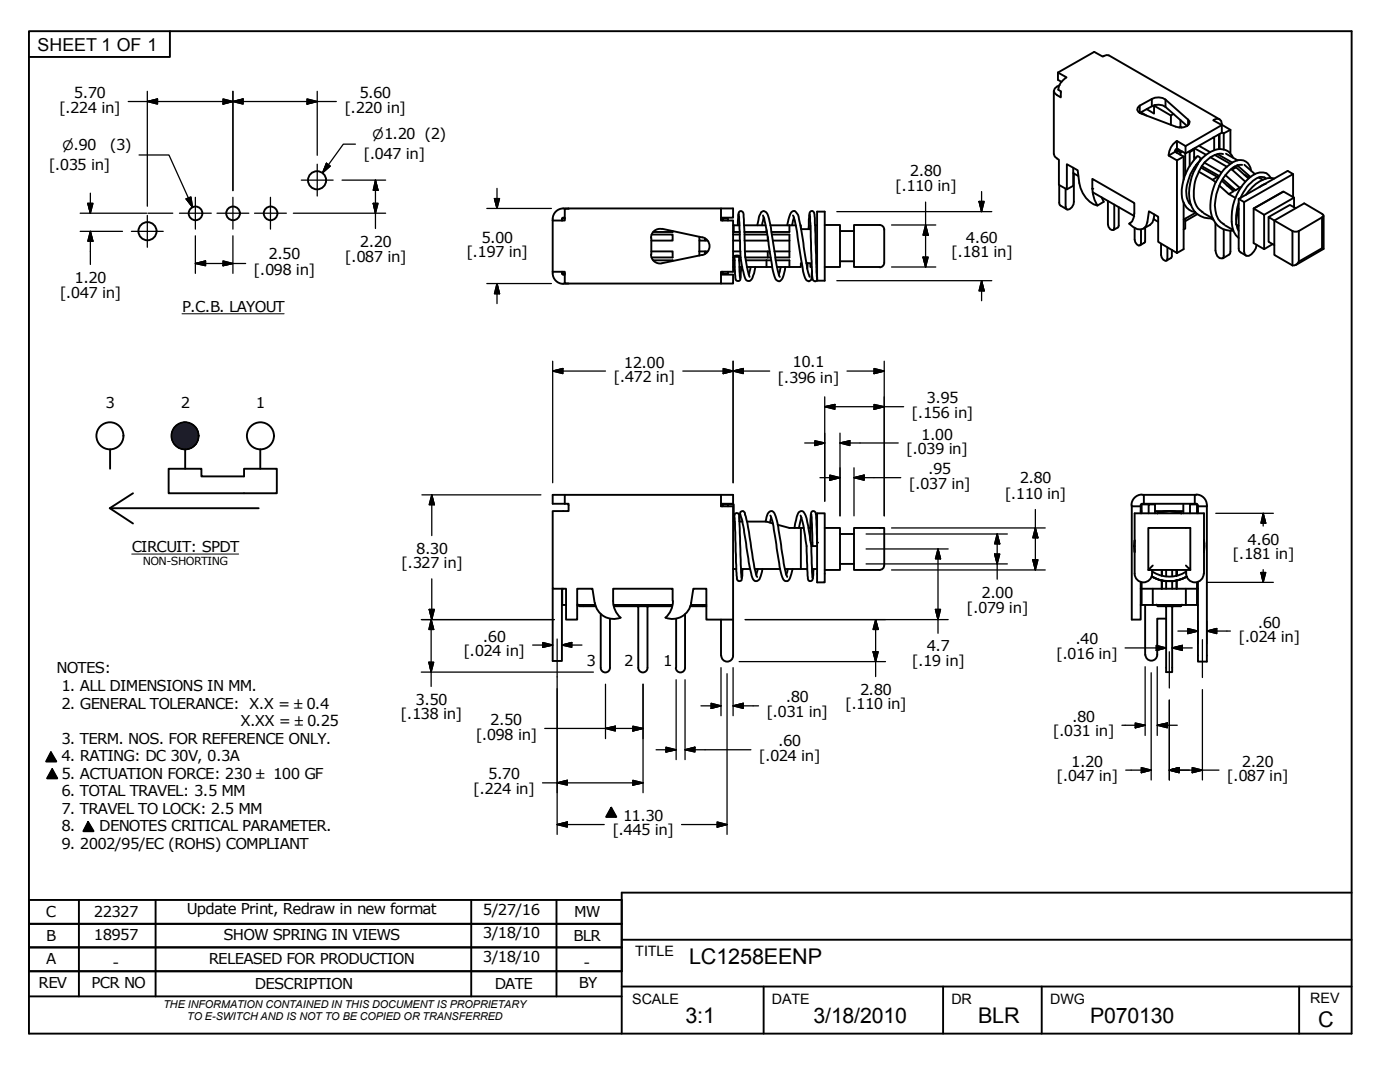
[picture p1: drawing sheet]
<svg xmlns="http://www.w3.org/2000/svg" width="279mm" height="216mm" viewBox="0 0 279 216" stroke-linecap="round" stroke-linejoin="round" font-family="sans-serif">
<!-- layer: Visible Edges(ANSI) -->
<g fill="none" stroke="#000" stroke-width=".38">
<path d="M211.1 14.5l1.8 .9-.2 .2M211.1 14.5v1.4l.7 .4M211.5 17a1.11 1.11 0 0 0-1 1.6l1.2 .8v-.9M220.3 11.2l-.2 .1-1.7-.9-7.3 4.1M210.3 30.7l.2 .5 .8 .7v5l1.6 .9v-5l2.2 1.2a8 8 0 0 0 2.4 6.3l.7 .5 .8 .2a8.4 8.4 0 0 1-1-5.3l8.4 4.8-.1 2.9-.4 .8-.5 .4 .7 .7a1.65 1.65 0 0 0 1.8 .4 1.65 1.65 0 0 0 1.1-1.4l.3-2.1 1.8 1v5.1l3.8 2.2M211.4 36.9v3.5l.2 .6M214.2 34.5l1 .6M214.2 33.5v3.6M214.3 34.6v5.7a1.56 1.56 0 0 1-1.3 1.5l-.2-.1-.1-.5M218.1 38.4l8.3 4.7M219.8 39.4l.5 .9M227.1 21.5a7.3 7.3 0 0 1 4.2-2.1l.7 .2 .6 .3 4.8 4.4a1.58 1.58 0 0 1-2 1.2l-7.6-2.8-.6-.3-.3-.5z"/>
<path d="M227.5 22.5l2.4-1.3a2.64 2.64 0 0 1 2.7 .1l4.3 3.8M227.7 22.4l1.1 .7M228.9 21.8l1.4 .9v-1.6l3.4 2v1.8M230.6 21l-.3 .1M233.2 31.1l1.7 .9 1.3-.8M234.2 22.7l-.5 .4M234.5 30.3l1.7 .9M234.7 28.3l.2-.2 1.7 1M234.8 30v.5M234.9 28.1v1.6M234.9 32v18.5M235.2 29.8l-.4 .2 .8 .4 .4-.2"/>
<path d="M235.3 25.4l.3-.1 .2 .2M235.6 23.9v1.4M235.6 30.4v.5M236.2 31.2v4.7M236.5 30.5v4.4M236.6 30.6l-1.7-.9-.3 .2-.1 .4-1.3 .8v-.2M236.6 29.1v1.5M237.2 30.3l.2 .1M237.4 30.4v2.7M238.1 29.7l.2 .1v2.1M238.1 33.8a7.5 7.5 0 0 0-1.1 6l.3 .7 .4 .5M238.2 33.7l.2 .1"/>
<path d="M238.3 33.5l1.3-1.7a.78 .78 0 0 0-.6-.6 9.8 9.8 0 0 0-2.9 9 2.97 2.97 0 0 0 2.4 2.1M238.3 29.8l-.9 .6M238.3 31.3l.3 .2M238.4 29.6l2.3 1.3M238.7 32.9l.2 .1M239 32.6l.1 .1M239.2 34.2l2.8 1.7M239.3 29.1l2.2 1.3M239.5 31.9v.1M239.7 33.5l3.3 1.8M239.8 33.1l3.5 2M240.3 32.4l3.5 2"/>
<path d="M241.6 31.4l3.3 1.9M242 35.9l.6 .5M242.1 27.4l.2 .2v2.4M242.3 23.9l-.2 .1 1.7 1M242.4 30.9l3.2 1.8M243 35.3l-1 .6M243 35.3l.1 .2M243 30.7l2.9 1.7M243.1 26.9l.2 .1v2.8M243.3 37l1.9 1.7M243.4 26.7v3M243.8 24.8v.1l1.8 1"/>
<path d="M243.8 36.1l2.4 2.1-1 .5M243.8 26.4l.4 .2M243.8 25v1.5l-7.2 4.1M243.8 24.9v.1M243.8 25l-7.2 4.1M244 35.8l2.6 2.2M244.1 30.7a4.1 4.1 0 0 0-3.6 1.6M244.2 26.6v3.2M244.5 34.9l2.9 2.6M244.7 30.7l2.3 1.3M244.8 37l1.8 1M245.2 38.7l1.4 .8"/>
<path d="M245.6 25.9l-1.4 .7M245.6 25.9v4.6M245.7 33.8l2.8 2.5M246.1 31.4a2.9 2.9 0 0 0-4.5-1.1l-1.8 1.3M246.4 33.2l.3 .2-.8 .4M246.7 33.4l2.5 2.2M246.9 33h.1M247 33l2.6 2.3M247.1 33h-.1M247.2 39.7v9.9l.1 .4 .3 .4M247.2 39.7l1.1 .6v9.9l.1 .5 .3 .4a2.15 2.15 0 0 0 2.1-2.3M247.4 37.5l-.8 .5"/>
<path d="M247.6 39.4v.1M247.8 37.3l-.4 .2M248.3 32.9l2.1 1.8M248.3 34.9l1.1 .5M251.2 35.4l.8 .5M252.5 36.7l-1.2 .6M254.3 35.6a4.8 4.8 0 0 0-4.4 1.7l-1.3 1.6M256.1 38.2l-5.8 3.4M258.1 39.3v-4.6l-1.1-.6-9.8 5.6M258.1 34.7l-9.8 5.6M258.3 39.4v2M110.3 54.5a2.13 2.13 0 0 0 2.1 2.1"/>
<path d="M110.3 44h2.4v-2.3l.8-.1h30.4v2.4h2.4v10.2h-2.4v2.4h-31.2v-2.4h-2.4M112.1 54.5l.2 .3h.4M112.1 54.2v.3M112.2 54.2v.4h.5M112.4 56.6h1.1M112.7 43.6h-.5v.4M112.7 43.4l-.5 .2-.1 .4M113.5 41.6a2.69 2.69 0 0 0-2.9 1l-.3 1.1v10.8M129.9 50.8a1.81 1.81 0 0 0 2.2 1.7M130 50.2h4.2v1.2h-4.2M130 47.4v3.4M130 46.8h4.2v1.2h-4.2"/>
<path d="M130.4 51.9h3.8v.2M132.1 45.7a1.81 1.81 0 0 0-2.2 1.8M132.1 45.7l8.1 1.6a1.81 1.81 0 0 1 1.4 1.8 1.81 1.81 0 0 1-1.4 1.8M134.2 46.1v.2h-3.8M139.6 47.2v.8h1.1v-.4M139.6 50.2h1.1v.5M139.6 48v3M140.1 50.9l-8 1.6M140.7 50.2h.5M140.7 48h.5M143.9 43.6h.5M143.9 41.6h2.4v1.8h-2.4"/>
<path d="M143.9 54.8h2.4v1.8h-2.4M143.9 43.6h.3M144.2 54.6h-.3h.5M144.2 44v-.4h1.1v.4M144.2 54.2v.4h1.1v-.4M146.3 53.3h.3M146.3 45h1.3M146.3 51.9h.3M146.3 51.4h.3M146.3 50.2h1.5M146.3 46.3h1.3M146.3 48h1.4"/>
<path d="M146.3 46.8h1.3M146.4 45v1.3M146.4 51.9v1.4M146.6 51.1l.1 4a.62 .62 0 0 0 .2 .8 .62 .62 0 0 0 .8 0l.2-2.6M147.3 45l.1-2.4a.47 .47 0 0 1 .2-.4 .47 .47 0 0 1 .5 0l.3 .5 .1 2.8a37.6 37.6 0 0 0 .7 8.5l.4 1.2M147.4 42.7l.3 5.6a18.6 18.6 0 0 0 1.2 7.6l.2 .1a.9 .9 0 0 0 1.2-1l.4-1.7M147.5 51.1a.65 .65 0 0 0-.9 .1h.7l.2-.1 .2 4.4M147.5 51.9h.4M147.5 51.4h.3M147.6 53.3h.5M148.5 45h4.3M148.5 46.3h4.5"/>
<path d="M148.6 48h4.7M148.6 46.8h4.5M148.7 50.2h4.5v1.2M148.7 51.4h5.1M148.8 51.9h5.1M149 53.3h5.1M149.8 53.3l-.4 1.5M151.1 45l.5-2a1.01 1.01 0 0 1 .8-.9 1.69 1.69 0 0 1 1.1 1.6l1.5 9.3 .6 2.2M152.3 43l.7 2.8 .9 6.2a9.6 9.6 0 0 0 1 3.9l.4 .2a1.18 1.18 0 0 0 1.1-1.2l.3-1.6M152.4 43.4l-.3 1.6M153 45.9v.4M153 51.9v1.4"/>
<path d="M153.2 50.2h.4M153.2 47.3v.7M153.7 45h5.1M154.1 46.8h3.4v4.6h-2.8M154.2 48h3.3M154.6 50.2h2.9M154.8 51.9h2.7v1.4M155.1 53.3h2.4M155.8 53.3l-.4 1.5M157.1 45l.5-2a.76 .76 0 0 1 .6-.8 .76 .76 0 0 1 .9 .4l.3 .6 .4 2.3 1 6.1a11.2 11.2 0 0 0 .8 3.6M157.5 45v1.3h-3.5M158.2 43l.1 .1a14.3 14.3 0 0 1 .9 4.3l.9 5.8a4.7 4.7 0 0 0 1 2.8 .57 .57 0 0 0 .8-.3l.2-1.6"/>
<path d="M158.4 43.4l-.3 1.6M159.8 45v.5M160 52.5h-.2v.8h-2.3M160.9 52.5h.8v.8h.3M161.2 52.5l-.1 1.1M161.4 45.7v-.7a4.4 4.4 0 0 1 .4-2.8 .68 .68 0 0 1 .7 .2 .68 .68 0 0 1 .1 .7l.5 12.4M161.6 42.7l.5 12.6a.7 .7 0 0 0 .5 .8M161.7 45v.7h-1.8M162.7 45h.4M162.9 53.3h.2M163.1 42.2h1.5v13.8h-1.5zM163.1 55.5h.1"/>
<path d="M163.1 55.8l-.4 .3M164.6 44.9h3v8.4h-3M167.6 52.1h2.8M167.6 46.1h2.8M175.5 44.9a.92 .92 0 0 1 1 .9v6.6M175.6 44.9h-5.2v8.4h5.2M176.5 52.4a.92 .92 0 0 1-1 .9M221.1 40.1v4.7M222.4 40.8v4.7M223.3 41.3v3.7M226.4 45.5v2.3M227.7 45.8v2.8"/>
<path d="M228.5 45.4v2.7M230.3 43.8l.8 .5M230.4 42.8l-.4 1.6-.5 .5M231.7 48.6v2.3M233 49.4v2.2M233.9 49.8v1.3M236.2 40.4v9.3l-1.3 .8M236.5 43.6v2l-.3 .2M238.4 42.3v.2l-2.2 1.3M239 42.7l-2.5 1.4M240.2 42.5l1.8 1.1M241.6 43.6l.6 .3"/>
<path d="M242.6 44.5v5.5a1.29 1.29 0 0 0 1.6 1.4v-5.6M244.5 45l1.6 .9M245.6 46v4.2l-.3 .6M245.8 44.3a4 4 0 0 0 1.4 3.2M246.8 45l.4 1.1M246.9 41.8v1.1M246.9 45v.1M247.2 41.7l-.2 .8a4.2 4.2 0 0 0-.2 2.5h.4M250.2 41.6l6-3.4 2.1 1.2-6 3.5M254 48.7l-1.7 1-2.1-1.2v-6.9l2.1 1.3v6.8M257.9 46.1l-4.7-2.8v5l1.1 .6M258.6 41.5l-1.2-.6-4.2 2.4"/>
<path d="M259.2 46.1l4.6-2.7 .3-.2v-.3l-3.8-2.3-6 3.4v6.9l3.6 2.1M112.7 98.7v1.8M143.9 98.7v2.3h2.4v29.8a1.17 1.17 0 0 1-1.2 1.2 1.17 1.17 0 0 1-1.1-1.2M227.9 98.7a2.13 2.13 0 0 0-2.1 2.1M228 98.7h10.8M228.3 98.7v1.8M238.4 98.7v1.8M238.7 98.7a2.13 2.13 0 0 1 2.2 2.1M110.3 117.5v14.4h1.8v-14.4M112.2 117.5v3.2h.8M112.7 100.5h.8v1.5h-3.2v15.5h2.7v6.1h2.2v-6.1h3l.5 2.8M112.7 100.5h-2.4v-1.8h36v1.8h-2.4"/>
<path d="M122.4 119.9v-2.4h11.8v2.4M122.4 119.9a4.5 4.5 0 0 0 1.5 3.4M134.3 119.9a4.5 4.5 0 0 1-1.5 3.4 3.8 3.8 0 0 0 5.1-3M144.2 101v-.4h1.1v.4M145.3 100.6h1.1v3.5h.2M146.3 113.5h.6M147.6 104.1h.5M147.8 102.6v.2M147.8 102.9l.7 2.7a78.3 78.3 0 0 0 1.7 9.9 .77 .77 0 0 0 .9 .4 .77 .77 0 0 0 .6-.6l.4-1.8M147.9 113.5h1.8M148.2 113.5l-.2 2.1a.53 .53 0 0 1-.7 .3 .53 .53 0 0 1-.2-.8l-.5-11.7a.74 .74 0 0 1 .4-1h.3l.2 .3 .5 12.7M148.7 102.6l.5 1.8 .7 4.9a21 21 0 0 0 1.2 5.8"/>
<path d="M148.7 102.7a.56 .56 0 0 0-.5-.7 .56 .56 0 0 0-.6 .7v1.3M149.1 104.1h3.9l1.2 .4M150.6 113.5h5.1M151.3 113.5l-.4 1.2M152.8 104.1l.3-1.3a.79 .79 0 0 1 .8-.8 .79 .79 0 0 1 .8 .7l.4 1.2 .3 1.9a73.7 73.7 0 0 0 1.7 9.3M153.7 102.9a10 10 0 0 1 .9 3.5l.8 5.3a12.9 12.9 0 0 0 .9 3.9l.5 .4a.93 .93 0 0 0 1-1.1l.4-1.4M153.9 103.3l-.2 1M155.2 104.7l2.3 .6h2.9M156.7 113.5h4.4M157.2 113.5l-.3 1.2M158.6 105.3l.3-1.5a2.05 2.05 0 0 1 .9-1.8 .91 .91 0 0 1 1 .9 41.5 41.5 0 0 1 1.3 11.2l.1 1.3M159.8 102.9a34.6 34.6 0 0 1 1.3 10.7l.1 1.9a.54 .54 0 0 0 .7 .4 .54 .54 0 0 0 .3-.7l.2-1.7"/>
<path d="M159.8 105.3v8.2M160 103.3l-.6 2M161.4 105.3h.7M161.7 105.3l.2-2.8a.48 .48 0 0 1 .5-.5 .48 .48 0 0 1 .4 .6l.3 5.9M161.7 105.3v2.6M161.8 108.3h.3M161.9 102.6l.3 6.4h.9M162.1 113.5h1M163 105.3h.1M163.1 102.4h1.5v13.8h-1.5zM164.6 105.3h3v8.4h-3M167.6 106.6h2.8"/>
<path d="M167.6 112.5h2.8M170.4 105.3h6.1v7.5l-.2 .5-.3 .3-.4 .1h-5.2zM225.9 100.8v22.8h1.7v-7.5M225.9 101h1.7M226.4 109h.1M226.4 109v1.2M226.4 114.5v-12.1h13.9v12.1M226.4 107.8v1.2M226.4 114.5a1.75 1.75 0 0 0 1.8 1.7 1.75 1.75 0 0 0 1.7-1.7M227.6 117.5h.2v3.2M227.6 102h.2M227.6 100.8v1.6"/>
<path d="M227.8 116.2v1.3h11.1v-1.3M227.9 100.5l-.3 .3M228 100.5h10.7l.3 .3M229.2 102.4v-1.8h1.3v1.8M229.2 100.6h-1.4v1.8M229.9 114a6.2 6.2 0 0 0 6.8 0M229.9 113.7v.8M230.1 112.8l-.9 .9h8.4M230.1 117.5v3.2M230.5 102h2.5M230.9 102.4a6.6 6.6 0 0 1 4.9 0 6.8 6.8 0 0 0-4.9 0zM231.8 113.7v1.2"/>
<path d="M231.8 115.8v1.7M231.9 113.7v1.2M231.9 115.8v1.7M232.7 113.7v1.3M232.7 116v1.5M233.7 102h2.5M233.9 113.7v1.3M233.9 116v1.5M234.8 114.9v-1.2v1.2M234.8 115.8v1.7M236.2 100.6v1.8M236.7 112.8l.9 .9v-8.4h-8.4v8.4"/>
<path d="M236.7 117.5v3.2M236.7 113.7v.8M236.7 114.5a1.75 1.75 0 0 0 1.8 1.7 1.75 1.75 0 0 0 1.7-1.7M236.9 115.1a7.3 7.3 0 0 1-7 0 7.3 7.3 0 0 0 6.8 0M237.5 102.4v-1.8h1.4v1.8M238.9 102h.2M239.1 117.5h-.2v3.2M239.1 101h1.8M239.1 100.8v1.6M240.3 108.6v-.8v2.4M240.9 100.8v31.2h-1.8v-15.9M115.2 120.7h3.6"/>
<path d="M115.3 120.7l.4 .3M115.7 121h3.2M118.7 120.3a3.8 3.8 0 0 0 5.2 2.9M119.9 122.6v10.6M119.9 133.3a.92 .92 0 0 0 .9 .9 .92 .92 0 0 0 .9-.9M121.7 123.4v9.8M122.4 120.7h11.8M122.5 121h11.6M127.3 121h.1v12.2M127.4 133.3a.92 .92 0 0 0 .9 .9 .92 .92 0 0 0 .9-.9M129.3 121l-.1 .2v12M134.9 133.3a.92 .92 0 0 0 .9 .9 .92 .92 0 0 0 .9-.9"/>
<path d="M134.9 123.4v9.8M136.7 122.6v10.6M137.7 121h3.3M137.9 120.7h3.1M137.9 120.3l.5-2.8h2.6v6.1h5.3M143.9 123.6v7.2M227.6 120.7h11.5M228.5 120.7v10M230.8 120.7l.3 .3M231.1 121h4.5M232.6 121h.1v13.1h1.2v-12.9l.2-.2M232.7 123.4h-1.8v7.3a1.17 1.17 0 0 1-1.1 1.1 1.17 1.17 0 0 1-1.2-1.1"/>
<path d="M235.9 120.7l-.3 .3"/>
</g>
<g fill="#000">
<circle cx="252.4" cy="36.7" r=".19"/>
<circle cx="163.1" cy="108.3" r=".19"/>
<circle cx="238.9" cy="117.5" r=".19"/>
</g>
<!-- layer: Visible Tangent Edges(ANSI) -->
<g fill="none" stroke="#000" stroke-width=".38">
<path d="M210.3 18.2v12.5M212.7 15.6a3.1 3.1 0 0 0-1.5 2.3l.5 .3v.3M220.3 11.2l.6-.2h.4l22.1 12.8M229.9 19.7v1.5M232.6 19.9v1.4M212.7 37.7v3.5M214.2 37.1l-1.3 .7M227.5 21.1v1.4M234.7 28.3a3.6 3.6 0 0 0-1.5 2.6M237.1 23.9v1.1M239.2 34.4a7.9 7.9 0 0 0-.4 6.7l1.2 1.3-.1-.1M239.8 31.6a10.6 10.6 0 0 0-2.2 8.9 4 4 0 0 0 4.4 3.1"/>
<path d="M240.5 32.3l-1.2 1.8M242.3 23.9l.6-.2 .5 .1 .3 .3 .1 .7M247.9 32.9a3.4 3.4 0 0 0-3 1.7 9.5 9.5 0 0 0-2.1 8.3l.3 .9 1.2 1-.1-.1M249.7 34a2.27 2.27 0 0 0-3.7-1.6 10.3 10.3 0 0 0-4.1 10.8 4.1 4.1 0 0 0 4.2 2.8M252.3 35.4l.3 .2a1.62 1.62 0 0 0-2.2 .2 7.7 7.7 0 0 0-2.8 3.7M253.6 35.5a2.37 2.37 0 0 0-3.6-.5 10.6 10.6 0 0 0-4.2 9.3M211.6 41l1.3 .8M220.3 40.3l-1.3 .7M221.1 44.8a.96 .96 0 0 0 1.1 1l.2-.3M223.3 45l-.2 .4-.9 .5M225.6 44.5l-.2 .1M226.4 47.8l.2 .5 .7 .7 .3-.1 .1-.3"/>
<path d="M228.5 48.1v.2l-1 .7M229.5 44.9l-1.3 .7M231.7 50.9l.5 .9 .4 .3 .3-.2 .1-.3M233.9 51.1l-.2 .4-.9 .5M245.3 50.8l-1.3 .8M247.2 40.5l-.4 1.7-.1 1.6M247.6 50.4l1.1 .6M257.9 46.1l.4 .1 .9-.1v6.1l-.4 .5-.5 .3h-.4zM263.8 49.5l.4 .2M263.8 43.4v6.1M263.8 49.5l-4.6 2.7M264.2 43.1v6.6l-5.6 3.2"/>
</g>
<circle cx="218" cy="37.7" r=".19" fill="#000"/>
<!-- layer: Hatch -->
<g fill="#1e1e47" stroke="#1e1e47" stroke-width=".2">
<path d="M34.2 86.7h5.4l.1 .3z"/>
<path d="M34.2 86.7l5.5 .3h-5.5z"/>
<path d="M34.2 87h5.5l-.1 .2z"/>
<path d="M34.2 87l5.4 .2h-5.4z"/>
<path d="M34.2 87.2h5.4v.3z"/>
<path d="M34.2 87.2l5.4 .3h-5.3z"/>
<path d="M34.3 87.5h5.3v.3z"/>
<path d="M34.3 87.5l5.3 .3h-5.2z"/>
<path d="M34.4 87.8h5.2l-.2 .3z"/>
<path d="M34.4 87.8l5 .3h-4.9z"/>
<path d="M34.5 88.1h4.9l-.1 .2z"/>
<path d="M34.5 88.1l4.8 .2h-4.7z"/>
<path d="M34.6 88.3h4.7l-.1 .3z"/>
<path d="M34.6 88.3l4.6 .3h-4.5z"/>
<path d="M34.7 88.6h4.5l-.2 .2z"/>
<path d="M34.7 88.6l4.3 .2h-4.1z"/>
<path d="M34.9 88.8h4.1l-.2 .2z"/>
<path d="M34.9 88.8l3.9 .2h-3.7z"/>
<path d="M35.1 89h3.7l-.3 .2z"/>
<path d="M35.1 89l3.4 .2h-3.1z"/>
<path d="M35.4 89.2h3.1l-.2 .1z"/>
<path d="M35.4 89.2l2.9 .1h-2.7z"/>
<path d="M35.6 89.3h2.7l-.3 .2z"/>
<path d="M35.6 89.3l2.4 .2h-2.1z"/>
<path d="M35.9 89.5h2.1z"/>
<path d="M35.9 89.5h1.9z"/>
<path d="M36.1 89.5h1.7z"/>
<path d="M36.1 89.5l1.4 .1z"/>
<path d="M36.4 89.6h1.1z"/>
<path d="M36.4 89.6l.8 .1z"/>
<path d="M36.6 89.7h.6z"/>
<path d="M34.3 86.4l5.3 .3h-5.4z"/>
<path d="M34.3 86.4h5.3v.3z"/>
<path d="M34.4 86.1l5.2 .3h-5.3z"/>
<path d="M34.4 86.1h5.2v.3z"/>
<path d="M34.5 85.9l5.1 .2h-5.2z"/>
<path d="M34.5 85.9h4.9l.2 .2z"/>
<path d="M34.6 85.6l4.8 .3h-4.9z"/>
<path d="M34.6 85.6h4.7l.1 .3z"/>
<path d="M34.7 85.3l4.6 .3h-4.7z"/>
<path d="M34.7 85.3h4.5l.1 .3z"/>
<path d="M34.9 85.2l4.3 .1h-4.5z"/>
<path d="M34.9 85.2h4.1l.2 .1z"/>
<path d="M35.1 85l3.9 .2h-4.1z"/>
<path d="M35.1 85h3.7l.2 .2z"/>
<path d="M35.1 85l.3-.2 3.4 .2z"/>
<path d="M35.4 84.8h3.1l.3 .2z"/>
<path d="M35.4 84.8l.2-.2 2.9 .2z"/>
<path d="M35.6 84.6h2.7l.2 .2z"/>
<path d="M35.6 84.6l.3-.1 2.4 .1z"/>
<path d="M35.9 84.5h2.1l.3 .1z"/>
<path d="M35.9 84.5l.2-.1 1.9 .1z"/>
<path d="M36.1 84.4h1.7l.2 .1z"/>
<path d="M36.1 84.4h1.7z"/>
<path d="M36.4 84.3l1.4 .1z"/>
<path d="M36.4 84.3h1.1z"/>
<path d="M36.6 84.3h.9z"/>
<path d="M36.6 84.3h.6z"/>
</g>
<path d="M10.2 150.1l1 1.9h-2zM10.4 153.5l1 1.8h-2zM17.6 164l1.1 1.9h-2.1zM122 161.2l1 1.8h-2z" fill="#000" stroke="#000" stroke-width=".2"/>
<!-- layer: Sketch Geometry(ANSI) -->
<g fill="none" stroke="#000" stroke-width=".38">
<path d="M5.8 6.2h263.9v200h-263.9zM33.9 6.2v5.2h-28.1M22 89.7v3.8M26.5 98.4l-4.6 3 4.6 3.1M33.7 93.5h6.5v1.6h8.5v-1.6h6.5v4.9h-21.5zM37 89.7v3.8M51.9 89.7v3.8M21.9 101.4h29.7M10.2 150.1l1 1.9h-2zM10.4 153.5l1 1.8h-2zM15.7 179.6v19.2M17.6 164l1.1 1.9h-2.1z"/>
<path d="M31.1 179.6v19.2M94 179.6v19.2M111.1 179.6v19.2M122 161.2l1 1.8h-2zM124.1 179.6h-118.3v4.7h118.3h-118.3v4.7h118.3h-118.3v4.8h118.3h-118.3M269.7 178.1h-145.6v28.1M5.8 198.8h118.3M124.1 187.5h145.6M124.1 196.8h145.6M152.4 196.8v9.4M188.2 196.8v9.4M207.9 196.8v9.4"/>
<path d="M259.3 196.8v9.4"/>
<circle cx="63.3" cy="36" r="1.81"/>
<circle cx="29.4" cy="46.1" r="1.81"/>
<circle cx="39" cy="42.6" r="1.37"/>
<circle cx="46.5" cy="42.6" r="1.37"/>
<circle cx="54" cy="42.6" r="1.37"/>
<circle cx="21.9" cy="87" r="2.7"/>
<circle cx="36.9" cy="87" r="2.7"/>
<circle cx="52" cy="87" r="2.7"/>
</g>
<!-- layer: Symbols(ANSI) -->
<path d="M36.3 62.6h20.4M26.3 110.6h21.3" fill="none" stroke="#000" stroke-width=".2"/>
<!-- layer: Dimensions(ANSI) -->
<g fill="none" stroke="#000" stroke-width=".25">
<path d="M29.4 18.2v22.9M44.5 19.7l2 .6-2 .5zM46.5 18.2v19.8M61.3 19.7l2 .6-2 .5zM63.3 18.2v12.8M18 38.5v4M25.6 20.3h41.5M27.7 30.9h6l4.7 10.4M29.4 20.3l2-.6v1.1zM37.1 39.7l1-.4 .3 2zM46.5 20.3l2-.6v1.1zM65.2 32.6l.7 .5-1.5 1.4z"/>
<path d="M68.3 35.9h8.7M70.9 28.8h-2.4l-4.1 5.7M74.9 35.9l.5 2.1h-.9zM74.9 35.9v9.7M98.7 39.6h1l-.5 2zM99.2 37.6v4M195.9 38.2v4M16 42.5h13.3M16 46.2h8.4M17.5 40.6h1l-.5 1.9zM18 46.2l.5 1.9h-1zM18 46.2v6.6"/>
<path d="M29.5 42.5h5M39 52.6l2-.5v.9zM39 52.6h10M39 47.1v7.4M44.5 52.1l2 .5-2 .4zM46.5 47.1v7.4M58.5 42.5h18.5M74.5 40.6h.9l-.5 1.9zM97.2 56.6h12.8M97.2 41.6h12.8M99.2 56.6l.5 2h-1zM99.2 56.6v4"/>
<path d="M167 56h30.9M167 42.2h30.9M177.9 44.9h8.9M177.9 53.3h8.9M184.2 51.3h1l-.5 2zM184.7 44.9l.5 2h-1zM184.7 40.3v13M195.4 40.2h1l-.5 2zM195.9 56l.5 2h-1zM195.9 56v4M110.3 74l2-.5v1zM110.3 74h10.5"/>
<path d="M110.3 72.1v24.2M136.3 74h17.3M144.3 73.5l2 .5-2 .5zM146.3 74l2-.5v1zM146.3 72.1v24.2M164.6 79.2v20.8M169 74h7.5M174.4 73.5l2.1 .5-2.1 .5zM176.5 72.1v30.8M84.2 98.7h23.7M86.2 98.7l.5 2h-1zM86.2 98.7v8.2"/>
<path d="M160.6 88.4h4M162.6 87.9l2 .5-2 .5zM163.6 95.3h4M164.6 81.2l2-.5v1zM164.6 81.2h15.7M165.6 94.8l2 .5-2 .5zM167.6 88.4l2-.5v1zM167.6 88.4h11.7M167.6 86.4v16.5M170.4 95.3l2.1-.5v1zM170.4 95.3h9.4M170.4 93.3v9.6"/>
<path d="M174.4 80.7l2.1 .5-2.1 .5zM86.2 115.5v8.1M172.8 112.5h28.2M172.8 106.6h28.2M172.8 109.5h16.4M177.9 113.7h30.7M177.9 105.3h30.7M187.2 109.5l.5 2h-1zM187.2 109.5v16.9M198.5 110.6h1l-.5 1.9zM199 106.6l.5 1.9h-1zM199 106.6v9"/>
<path d="M206.1 111.7h1l-.5 2zM206.6 105.3l.5 2h-1zM206.6 101.7v12M240.9 116.2h13.2M242.6 102.4h11.5M251.7 114.2h.9l-.5 2zM252.1 102.4l.5 2h-.9zM252.1 102.4v2.6M252.1 113.7v2.5M84.1 123.6h26.5M84.1 134.1h27M85.6 132.1h1l-.6 2z"/>
<path d="M85.7 121.6h1l-.5 2zM86 123.6l.6 2h-1zM86 123.6v13.4M106.3 128.7h4M108.3 128.2l2 .5-2 .5zM111.2 135.1v31.4M111.3 134.1h7.1M112.1 128.7l2-.5v1zM112.1 128.7h4M120.8 136.5v10.9M128.3 136.5v21.7M134.9 135.6v16"/>
<path d="M136.7 135.6v16M143.9 133.2v9.6M145.1 134.4v32.1M146.3 133.2v9.6M147.5 132h29.2M148.7 123.6h40.5M174.2 130h1.1l-.5 2zM174.8 123.6l.5 2h-1.1zM174.8 123.6v11.4M186.7 121.6h1l-.5 2zM224.5 129.3h8.2M228.5 133v13.7"/>
<path d="M229.7 134.2v21.4M230.8 128.8l1.9 .5-1.9 .5zM230.9 133v13.7M233.4 139.7v15.9M233.9 129.3l2.1-.5v1zM233.9 129.3h4M235.1 125.9h4M237 125.4l2.1 .5-2.1 .5zM239.1 124v4.5M240 137.6v18M240.9 125.9l1.9-.5v1zM240.9 125.9h4.7"/>
<path d="M240.9 124v4.5M108.3 156.2h20M108.7 145.4h19.6M111.2 156.2l2-.5v1zM120.8 145.4l2-.5v1zM126.3 144.9l2 .5-2 .5zM126.3 155.7l2 .5-2 .5zM130.9 149.6h4M132.9 149.1l2 .5-2 .5zM136.7 149.6l2-.5v1zM136.7 149.6h13.2M139.9 140.8h4"/>
<path d="M141.9 140.3l2 .5-2 .6zM146.3 140.8l2-.5v1.1zM146.3 140.8h5.1M223.9 144.7h4.6M224.7 153.7h5M226.6 144.3l1.9 .4-1.9 .5zM227.8 153.2l1.9 .5-1.9 .5zM230.9 144.7l2.1-.4v.9zM230.9 144.7h4M233.4 153.7l1.9-.5v1zM233.4 153.7h9.9M237.9 153.2l2.1 .5-2.1 .5z"/>
<path d="M111.2 164.5l2-.5v1zM111.2 164.5h9.4M136 164.5h9.1M143.1 164l2 .5-2 .5z"/>
</g>
<g fill="#000" stroke="#000" stroke-width=".25">
<path d="M29.4 20.3l2-.6zM29.4 20.3l2-.6v1.1zM46.5 20.3l2-.6zM46.5 20.3l2-.6v1.1zM37.1 39.7l1.3 1.6zM37.1 39.7l1-.4 .3 2zM44.5 20.8l2-.5zM44.5 19.7l2 .6-2 .5zM61.3 20.8l2-.5zM61.3 19.7l2 .6-2 .5zM65.2 32.6l-.8 1.9zM65.2 32.6l.7 .5-1.5 1.4z"/>
<path d="M74.9 35.9l.5 2.1zM74.9 35.9l.5 2.1h-.9zM98.7 39.6l.5 2zM98.7 39.6h1l-.5 2zM17.5 40.6l.5 1.9zM17.5 40.6h1l-.5 1.9zM18 46.2l.5 1.9zM18 46.2l.5 1.9h-1zM39 52.6l2-.5zM39 52.6l2-.5v.9zM44.5 53l2-.4zM44.5 52.1l2 .5-2 .4z"/>
<path d="M74.5 40.6l.4 1.9zM74.5 40.6h.9l-.5 1.9zM99.2 56.6l.5 2zM99.2 56.6l.5 2h-1zM184.2 51.3l.5 2zM184.2 51.3h1l-.5 2zM184.7 44.9l.5 2zM184.7 44.9l.5 2h-1zM195.4 40.2l.5 2zM195.4 40.2h1l-.5 2zM195.9 56l.5 2zM195.9 56l.5 2h-1z"/>
<path d="M110.3 74l2-.5zM110.3 74l2-.5v1zM144.3 74.5l2-.5zM144.3 73.5l2 .5-2 .5zM146.3 74l2-.5zM146.3 74l2-.5v1zM174.4 74.5l2.1-.5zM174.4 73.5l2.1 .5-2.1 .5zM162.6 88.9l2-.5zM162.6 87.9l2 .5-2 .5zM165.6 95.8l2-.5zM165.6 94.8l2 .5-2 .5z"/>
<path d="M164.6 81.2l2-.5zM164.6 81.2l2-.5v1zM167.6 88.4l2-.5zM167.6 88.4l2-.5v1zM170.4 95.3l2.1-.5zM170.4 95.3l2.1-.5v1zM174.4 81.7l2.1-.5zM174.4 80.7l2.1 .5-2.1 .5zM86.2 98.7l.5 2zM86.2 98.7l.5 2h-1zM187.2 109.5l.5 2zM187.2 109.5l.5 2h-1z"/>
<path d="M198.5 110.6l.5 1.9zM198.5 110.6h1l-.5 1.9zM199 106.6l.5 1.9zM199 106.6l.5 1.9h-1zM206.1 111.7l.5 2zM206.1 111.7h1l-.5 2zM206.6 105.3l.5 2zM206.6 105.3l.5 2h-1zM251.7 114.2l.4 2zM251.7 114.2h.9l-.5 2zM252.1 102.4l.5 2zM252.1 102.4l.5 2h-.9z"/>
<path d="M85.6 132.1l.4 2zM85.6 132.1h1l-.6 2zM85.7 121.6l.5 2zM85.7 121.6h1l-.5 2zM86 123.6l.6 2zM86 123.6l.6 2h-1zM108.3 129.2l2-.5zM108.3 128.2l2 .5-2 .5zM112.1 128.7l2-.5zM112.1 128.7l2-.5v1zM174.2 130l.6 2zM174.2 130h1.1l-.5 2z"/>
<path d="M174.8 123.6l.5 2zM174.8 123.6l.5 2h-1.1zM186.7 121.6l.5 2zM186.7 121.6h1l-.5 2zM230.8 129.8l1.9-.5zM230.8 128.8l1.9 .5-1.9 .5zM233.9 129.3l2.1-.5zM233.9 129.3l2.1-.5v1zM237 126.4l2.1-.5zM237 125.4l2.1 .5-2.1 .5zM240.9 125.9l1.9-.5zM240.9 125.9l1.9-.5v1z"/>
<path d="M111.2 156.2l2-.5zM111.2 156.2l2-.5v1zM120.8 145.4l2-.5zM120.8 145.4l2-.5v1zM126.3 145.9l2-.5zM126.3 144.9l2 .5-2 .5zM126.3 156.7l2-.5zM126.3 155.7l2 .5-2 .5zM132.9 150.1l2-.5zM132.9 149.1l2 .5-2 .5zM136.7 149.6l2-.5zM136.7 149.6l2-.5v1z"/>
<path d="M141.9 141.4l2-.6zM141.9 140.3l2 .5-2 .6zM146.3 140.8l2-.5zM146.3 140.8l2-.5v1.1zM226.6 145.2l1.9-.5zM226.6 144.3l1.9 .4-1.9 .5zM227.8 154.2l1.9-.5zM227.8 153.2l1.9 .5-1.9 .5zM230.9 144.7l2.1-.4zM230.9 144.7l2.1-.4v.9zM233.4 153.7l1.9-.5zM233.4 153.7l1.9-.5v1z"/>
<path d="M237.9 154.2l2.1-.5zM237.9 153.2l2.1 .5-2.1 .5zM111.2 164.5l2-.5zM111.2 164.5l2-.5v1zM143.1 165l2-.5zM143.1 164l2 .5-2 .5z"/>
</g>
<!-- layer: Centerline(ANSI) -->
<path d="M111.2 127.5v7.6M233.4 130v7.3M240 127.6v7.6" fill="none" stroke="#000" stroke-width=".25"/>
<!-- layer: Center Mark(ANSI) -->
<path d="M39 39.4v6.3M46.5 39.4v6.3M54 39.4v6.3M60.1 35.9h6.4M63.3 32.8v6.3M26.2 46.2h6.4M29.4 43v6.3M35.8 42.5h6.4M43.3 42.5h6.4M50.8 42.5h6.3" fill="none" stroke="#000" stroke-width=".25"/>
<g font-size="4.3">
<text x="137.5" y="192.3">LC1258EENP</text>
<text x="136.8" y="204.2">3:1</text>
<text x="162.4" y="204.2">3/18/2010</text>
<text x="195.2" y="204.2">BLR</text>
<text x="217.6" y="204.2">P070130</text>
<text x="263.1" y="204.9">C</text>
</g>
<text font-size="3.6" x="7.5" y="10.2">SHEET 1 OF 1</text>
<g font-size="3">
<text x="11.8" y="22.5">[.224 in]</text>
<text x="14.7" y="19.5">5.70</text>
<text x="68.8" y="22.5">[.220 in]</text>
<text x="71.8" y="19.5">5.60</text>
<text x="14.7" y="29.9">.90</text>
<text x="21.9" y="29.9">(3)</text>
<text x="76.6" y="27.7">1.20 (2)</text>
<text x="9.7" y="33.8">[.035 in]</text>
<text x="72.5" y="31.7">[.047 in]</text>
<text x="181.6" y="35.1">2.80</text>
<text x="178.6" y="38.2">[.110 in]</text>
<text x="53.6" y="51.8">2.50</text>
<text x="68.8" y="52.3">[.087 in]</text>
<text x="71.8" y="49.3">2.20</text>
<text x="93.1" y="51.3">[.197 in]</text>
<text x="96.1" y="48.5">5.00</text>
<text x="189.8" y="51.3">[.181 in]</text>
<text x="192.8" y="48.5">4.60</text>
<text x="11.9" y="59.5">[.047 in]</text>
<text x="14.9" y="56.4">1.20</text>
<text x="50.6" y="54.9">[.098 in]</text>
<text x="36.3" y="62.2">P.C.B. LAYOUT</text>
<text x="122.4" y="76.3">[.472 in]</text>
<text x="124.5" y="73.3">12.00</text>
<text x="155.2" y="76.3">[.396 in]</text>
<text x="158.2" y="73.3">10.1</text>
<text x="21.1" y="81.5">3</text>
<text x="36.1" y="81.5">2</text>
<text x="51.1" y="81.5">1</text>
<text x="181.9" y="83.5">[.156 in]</text>
<text x="184.9" y="80.4">3.95</text>
<text x="183.8" y="87.8">1.00</text>
<text x="180.8" y="90.6">[.039 in]</text>
<text x="185.2" y="94.6">.95</text>
<text x="181.4" y="97.6">[.037 in]</text>
<text x="200.5" y="99.6">[.110 in]</text>
<text x="203.5" y="96.5">2.80</text>
<text x="26.3" y="110.1">CIRCUIT: SPDT</text>
<text x="80.1" y="113.3">[.327 in]</text>
<text x="83.1" y="110.5">8.30</text>
<text x="246" y="111.5">[.181 in]</text>
<text x="249" y="108.6">4.60</text>
<text x="195.9" y="119.3">2.00</text>
<text x="192.9" y="122.3">[.079 in]</text>
<text x="251" y="125.2">.60</text>
<text x="92.5" y="130.9">[.024 in]</text>
<text x="96.3" y="128">.60</text>
<text x="185" y="130">4.7</text>
<text x="210.8" y="131.5">[.016 in]</text>
<text x="214.6" y="128.6">.40</text>
<text x="247.1" y="128.1">[.024 in]</text>
<text x="11.3" y="134.4">NOTES:</text>
<text x="12.3" y="137.9">1. ALL DIMENSIONS IN MM.</text>
<text x="117" y="133">3</text>
<text x="124.6" y="133">2</text>
<text x="132.3" y="132.8">1</text>
<text x="182" y="133">[.19 in]</text>
<text x="12.3" y="141.4">2. GENERAL TOLERANCE: X.X =</text>
<text x="61.2" y="141.4">0.4</text>
<text x="79.9" y="143.5">[.138 in]</text>
<text x="82.9" y="140.7">3.50</text>
<text x="153" y="143">[.031 in]</text>
<text x="156.8" y="140.1">.80</text>
<text x="168.7" y="141.5">[.110 in]</text>
<text x="171.6" y="138.6">2.80</text>
<text x="12.3" y="148.4">3. TERM. NOS. FOR REFERENCE ONLY.</text>
<text x="48" y="144.9">X.XX =</text>
<text x="61.3" y="144.9">0.25</text>
<text x="94.9" y="147.6">[.098 in]</text>
<text x="97.9" y="144.7">2.50</text>
<text x="155.3" y="148.9">.60</text>
<text x="210.1" y="146.9">[.031 in]</text>
<text x="214" y="144.1">.80</text>
<text x="12.3" y="151.9">4. RATING: DC 30V, 0.3A</text>
<text x="12.3" y="155.4">5. ACTUATION FORCE: 230</text>
<text x="54.5" y="155.4">100 GF</text>
<text x="97.4" y="155.4">5.70</text>
<text x="151.4" y="151.8">[.024 in]</text>
<text x="210.8" y="155.8">[.047 in]</text>
<text x="213.8" y="153">1.20</text>
<text x="244.9" y="155.8">[.087 in]</text>
<text x="247.8" y="153">2.20</text>
<text x="12.3" y="158.9">6. TOTAL TRAVEL: 3.5 MM</text>
<text x="94.4" y="158.5">[.224 in]</text>
<text x="12.3" y="162.4">7. TRAVEL TO LOCK: 2.5 MM</text>
<text x="12.3" y="165.9">8.</text>
<text x="19.8" y="165.9">DENOTES CRITICAL PARAMETER.</text>
<text x="122.2" y="166.7">[.445 in]</text>
<text x="124.3" y="163.8">11.30</text>
<text x="12.3" y="169.4">9. 2002/95/EC (ROHS) COMPLIANT</text>
<text x="9.1" y="182.9">C</text>
<text x="18.7" y="182.9">22327</text>
<text x="37.3" y="182.4">Update Print, Redraw in new format</text>
<text x="96.4" y="182.6">5/27/16</text>
<text x="114.6" y="182.9">MW</text>
<text x="9.2" y="187.7">B</text>
<text x="18.7" y="187.6">18957</text>
<text x="44.6" y="187.6">SHOW SPRING IN VIEWS</text>
<text x="96.4" y="187.3">3/18/10</text>
<text x="114.4" y="187.7">BLR</text>
<text x="7.7" y="197.2">REV</text>
<text x="9.2" y="192.4">A</text>
<text x="18.3" y="197.2">PCR NO</text>
<text x="22.5" y="193.2">-</text>
<text x="41.7" y="192.4">RELEASED FOR PRODUCTION</text>
<text x="50.9" y="197.4">DESCRIPTION</text>
<text x="96.4" y="192">3/18/10</text>
<text x="98.7" y="197.4">DATE</text>
<text x="115.5" y="197.2">BY</text>
<text x="116.5" y="193.2">-</text>
</g>
<g font-size="2.9">
<text x="126.7" y="190.7">TITLE</text>
<text x="126.2" y="200.3">SCALE</text>
<text x="154.1" y="200.3">DATE</text>
<text x="189.9" y="200.4">DR</text>
<text x="209.5" y="200.4">DWG</text>
<text x="261.5" y="200.2">REV</text>
</g>
<g font-size="2.6">
<text x="12.4" y="29.9">⌀</text>
<text x="74.4" y="27.7">⌀</text>
<text x="58.7" y="141.4">±</text>
<text x="58.9" y="144.9">±</text>
<text x="51.1" y="155.4">±</text>
</g>
<g font-size="2.2">
<text x="28.5" y="112.8">NON-SHORTING</text>
<text x="32.6" y="201.2">THE INFORMATION CONTAINED IN THIS DOCUMENT IS PROPRIETARY</text>
<text x="37.3" y="203.6">TO E-SWITCH AND IS NOT TO BE COPIED OR TRANSFERRED</text>
</g>
</svg>
